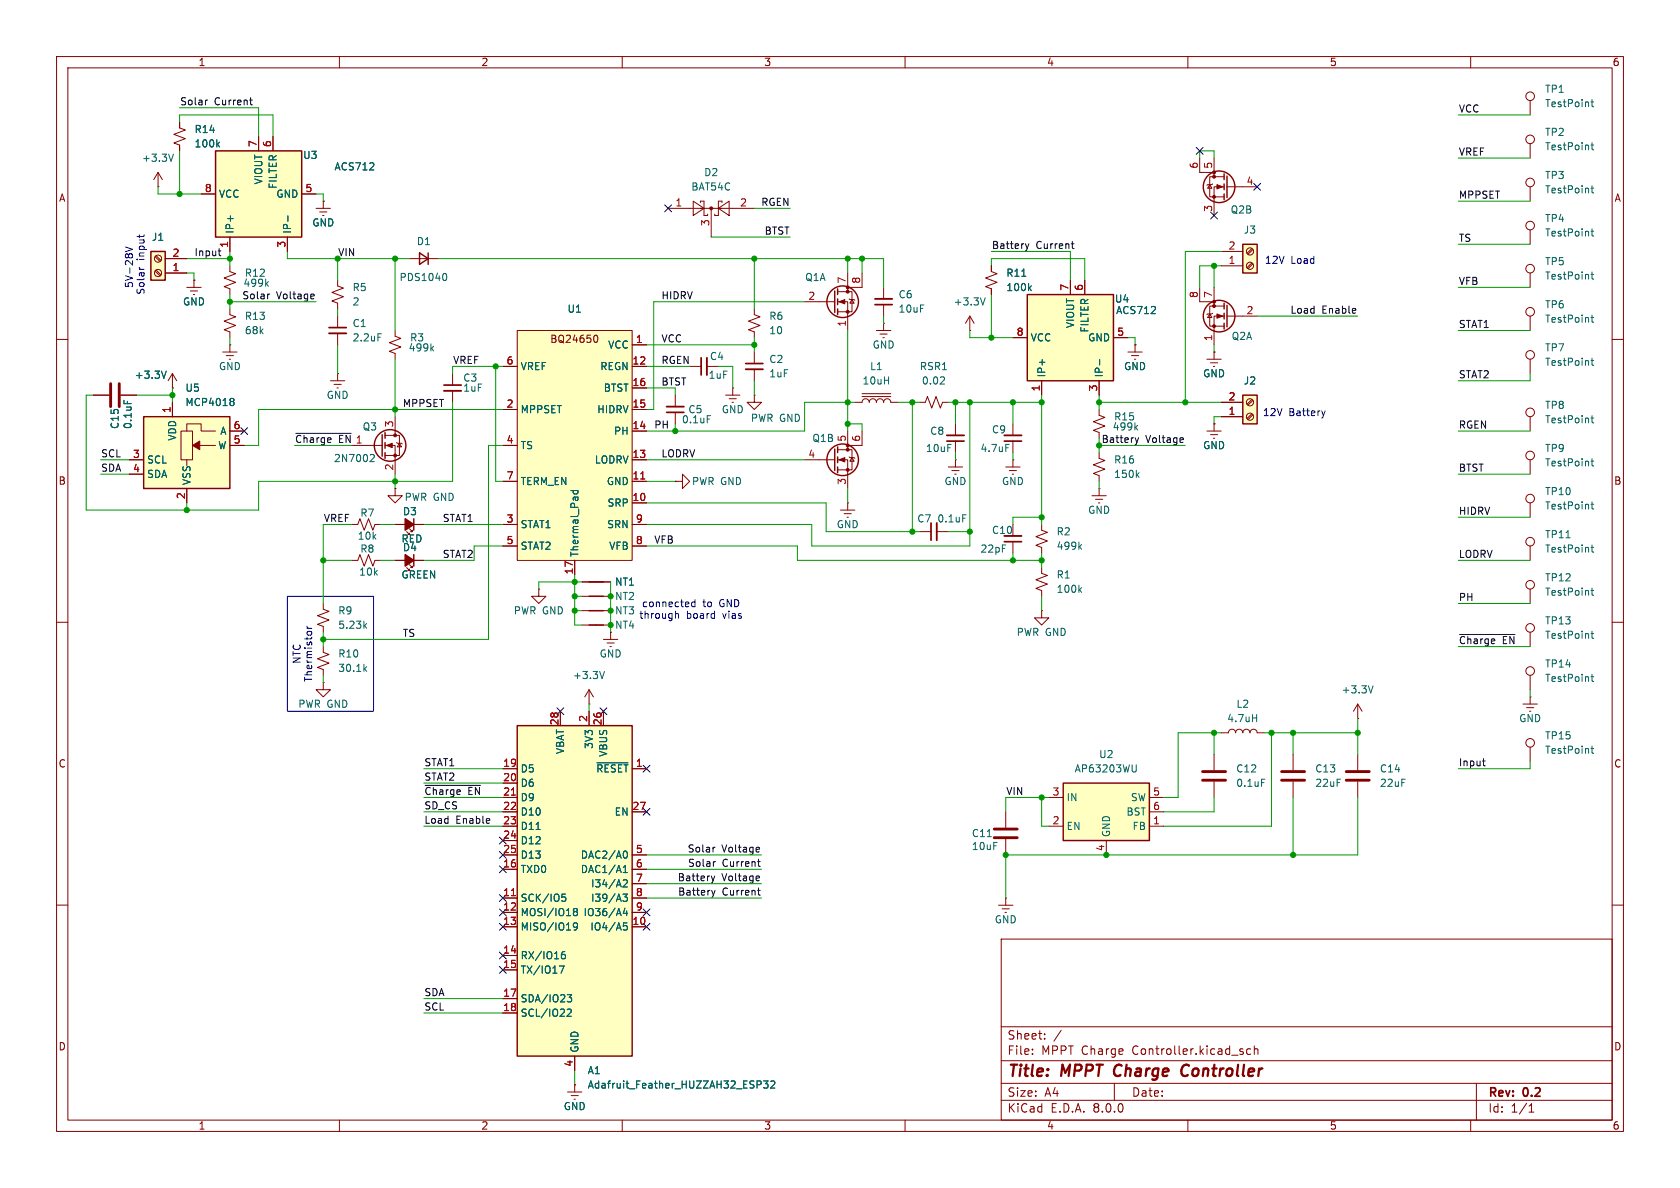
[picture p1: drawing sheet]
<svg xmlns="http://www.w3.org/2000/svg" width="297mm" height="210mm" viewBox="0 0 297 210" stroke-linecap="round" stroke-linejoin="round" font-family="sans-serif">
<g fill="none" stroke="#840000" stroke-width=".18">
<path d="M10 10h277v190h-277zM12 12h273v186h-273zM60 10v2M110 10v2M160 10v2M210 10v2M260 10v2M55.9 36.8h2.5M56.5 37.5h1.3M57 38.1h.3M57.1 35.6h.1M57.1 35.6v1.2"/>
<path d="M10 60h2M285 60h2M193 87.6h2.6M193.7 88.3h1.2M194.2 88.9h.2M194.3 86.4h.1M194.3 86.4v1.2M10 110h2M106.7 113h2.5M107.3 113.7h1.3M107.8 114.3h.3M107.9 111.8h.1"/>
<path d="M107.9 111.8v1.2M285 110h2M10 160h2M285 160h2M177 166h108v32h-108zM60 198v2M110 198v2M160 198v2M177 194.5h108M177 191.5h108M177 187.5h108M177 181.5h108"/>
<path d="M182.5 186.3v.1M182.5 185.5v.1M184.7 183.6v.1M184.7 182.8v.1M187.6 182.1l-1.3 2M197 191.5v3M210 198v2M221.1 185.5l-.4-.1-.3 .3v.4l.1 .2h.6M221.7 185.5l.3-.1 .3 .1 .1 .9M221.7 184.9v1.5M260 198v2M261 191.5v6.5"/>
<path d="M270.3 196.6h.9M270.3 195.5l.4-.4v1.5"/>
</g>
<path d="M197.2 188.5a1.27 1.27 0 0 0 0 1.6M209.8 188.2a1.13 1.13 0 0 0-.9 .7 1.13 1.13 0 0 0 .2 1.2l.3 .1 .5-.1" fill="none" stroke="#840000" stroke-width=".4"/>
<path d="M38.1 26.7h15.2v15.2h-15.2z" fill="#ffffc2"/>
<path d="M38.1 26.7h15.2v15.2h-15.2z" fill="none" stroke="#840000" stroke-width=".25"/>
<path d="M35.6 34.3h2.5M45.7 24.1v2.6M48.3 24.1v2.6M53.3 34.3h2.6M40.6 41.9v2.6M50.8 41.9v2.6M199.4 62.2h2.5M200 62.9h1.3M200.5 63.5h.3M200.7 61h.1M200.7 61v1.2" fill="none" stroke="#840000" stroke-width=".18"/>
<path d="M50.9 38.2v.9" fill="none" stroke="#006464" stroke-width=".18"/>
<path d="M219.7 43.2h2.5v5.1h-2.5z" fill="#ffffc2"/>
<path d="M219.7 43.2h2.5v5.1h-2.5z" fill="none" stroke="#840000" stroke-width=".25"/>
<g fill="none" stroke="#840000" stroke-width=".18">
<path d="M154.9 58.4h2.6M155.6 59.1h1.2M156.1 59.7h.2M156.2 57.2h.1M156.2 50.8v2M156.2 53.8v2.1M156.2 57.2v1.2M215.9 47h3.8M215.9 44.5h3.8M221.3 43.9l-.9 .9M221.3 46.5l-.9 .8M221.5 44.1l-.9 .9"/>
<path d="M221.5 46.7l-.9 .8M151.1 71.1h1.3a.64 .64 0 0 1 .6-.6 .64 .64 0 0 1 .7 .6 .64 .64 0 0 1 .6-.6 .64 .64 0 0 1 .6 .6 .64 .64 0 0 1 .7-.6 .64 .64 0 0 1 .6 .6 .64 .64 0 0 1 .6-.6 .64 .64 0 0 1 .7 .6h1.2M152.4 70.1h5.1M152.4 69.6h5.1M162.6 71.1h1l.4-1 .7 2 .8-2 .7 2 .4-1h1M228.6 133.4v2.7M228.6 138.2v2.8M100.3 193h2.6M101 193.7h1.2M101.5 194.3h.2M101.6 191.8h.1M101.6 191.8v1.2"/>
<circle cx="221" cy="47" r=".63"/>
<circle cx="221" cy="44.4" r=".63"/>
</g>
<path d="M226.6 137.9h4M226.6 136.4h4" fill="none" stroke="#840000" stroke-width=".51"/>
<path d="M154.7 52.8h3" fill="none" stroke="#840000" stroke-width=".33"/>
<path d="M154.7 53.8h3" fill="none" stroke="#840000" stroke-width=".3"/>
<path d="M166.9 66.7l.1 .2-.1 .3-.7 .7h.8" fill="none" stroke="#006464" stroke-width=".18"/>
<path d="M91.4 128.3h20.4v58.4h-20.4z" fill="#ffffc2"/>
<g fill="none" stroke="#840000" stroke-width=".25">
<path d="M147.6 51.4v3.8M148.1 51.1v1M148.1 52.8v1M148.1 54.6v1M147.6 79.4v3.8M148.1 79v1M73.2 91.7v2M73.2 98v2.1M148.1 80.8v1M148.1 82.6v1M104.1 105.4h2.6M104.1 102.9h2.6"/>
<path d="M104.1 108h2.6M104.1 110.5h2.6M91.4 128.3h20.4v58.4h-20.4z"/>
<circle cx="149" cy="53.3" r="2.79"/>
<circle cx="149" cy="81.3" r="2.79"/>
</g>
<g fill="none" stroke="#840000" stroke-width=".18">
<path d="M270.5 17.8v2.5M118.1 36.8h15.2M122.6 35.6l1.9 1.2-1.9 1.3zM123.8 35.8v-.2h.7v2.5h.6v-.3M125.7 36.8v5.1M127 36.8l1.9-1.2v2.5zM127.6 35.8v-.2h-.6v2.5h-.6v-.3M270.5 33v2.6M142.2 53.3h5.4M148.1 53.3h1.8v5.1M148.1 51.6h2.5v3.5h-2.5M149.9 48.3v3.3"/>
<path d="M150.1 52.8l.1 .2h.8l.1 .1M150.6 53l.4 .6h-.8zM152.4 48.3v2.5h-2.5M171.4 58.4h.1M171.4 55.9l-.7 1.3M171.4 55.9v2.5M171.4 55.9l.8 1.3M175.3 47v1l1 .4-2.1 .7 2.1 .8-2.1 .8 1.1 .4v1M270.5 55.9v2.5M16.5 69.9h2.8M21.3 69.9h2.8M119.4 69.9v2"/>
<path d="M119.4 72.9v2M121.9 64.8h2.1M125 64.8h2M148.1 79.5h2.5v3.6h-2.5M149.9 76.2v3.3M152.4 76.2v2.5h-2.5M179.1 74.9v2.1M179.1 78v2M270.5 63.5v2.5M270.5 73.7v2.5M62.2 99.1h1l.4-1.1 .8 2.1 .8-2.1 .7 2.1 .4-1h1M62.2 92.7h1l.4-1 .8 2 .8-2 .7 2 .4-1h1"/>
<path d="M69.8 86.4v1.2h1.3l-1.3 1.3-1.2-1.3h1.2M69.8 86.4h.1M69.8 99.1h5.1M69.8 92.7h5.1M71.9 94l.5 .5h-.3h.3v-.3M72.4 93.5l.5 .5h-.3h.3v-.3M72.4 99.8l.5 .5h-.3h.3v-.2M119.4 85.1h1.2v-1.3l1.3 1.3-1.3 1.3v-1.3M119.4 85.1h.1M142.2 81.3h5.4M148.1 81.3h1.8v5.1M148.6 90.2h2.5"/>
<path d="M149.2 90.8h1.3M149.7 91.4h.3M149.9 88.9h.1M149.9 88.9v1.3M150.1 80.8l.1 .1h.8l.1 .1M150.6 80.9l.4 .6h-.8zM162.6 94h2M165.6 94h2M167.6 82.6h2.6M168.3 83.2h1.2M168.8 83.8h.2M168.9 81.3h.1"/>
<path d="M168.9 81.3v1.3M177.8 82.6h2.5M178.4 83.2h1.3M178.9 83.8h.3M179.1 81.3h.1M179.1 81.3v1.3M179.1 92.7v2M179.1 95.8v2M184.1 92.7v1l1.1 .4-2.1 .8 2.1 .7-2.1 .8 1 .4v1M270.5 81.3v2.5M270.5 88.9v2.5M270.5 96.5v2.6"/>
<path d="M57.1 106.7v1l1.1 .4-2.1 .7 2.1 .8-2.1 .8 1 .3v1.1M71.9 100.3l.5 .5h-.3h.3v-.2M95.2 104.1v1.3h1.3l-1.3 1.3-1.2-1.3h1.2M95.2 104.1h.1M102.9 105.4h5M102.9 102.9h5M102.9 108h5M102.9 110.5h5M270.5 104.1v2.6M270.5 111.8v2.5M270.5 119.4v2.5M57.1 120.7v1.2h1.3l-1.3 1.3-1.2-1.3h1.2"/>
<path d="M57.1 120.7h.1M88.9 135.9h2.5M88.9 138.4h2.5M99.1 125.7v2.6M104.1 124.5h.1M104.1 121.9v2.6M104.1 125.7v2.6M104.1 121.9l-.7 1.3M104.1 121.9l.8 1.3M106.7 125.7v2.6M111.8 135.9h2.5M215.9 129.5h1.3a.64 .64 0 0 1 .6-.6 .64 .64 0 0 1 .6 .6 .64 .64 0 0 1 .7-.6 .64 .64 0 0 1 .6 .6 .64 .64 0 0 1 .6-.6 .64 .64 0 0 1 .7 .6 .64 .64 0 0 1 .6-.6 .64 .64 0 0 1 .6 .6h1.3"/>
<path d="M240 127h.1M240 124.5l-.7 1.2M240 124.5v2.5M240 133.4v2.7M240 138.2v2.8M240 124.5l.8 1.2M269.2 124.5h2.6M269.9 125.1h1.2M270.4 125.7h.2M270.5 123.2h.1M270.5 123.2v1.3M270.5 132.1v2.5"/>
<path d="M88.9 158.8h2.5M88.9 153.7h2.5M88.9 141h2.5M88.9 143.5h2.5M88.9 146.1h2.5M88.9 148.6h2.5M88.9 151.1h2.5M111.8 158.8h2.5M111.8 153.7h2.5M111.8 143.5h2.5M111.8 151.1h2.5M111.8 156.2h2.5"/>
<path d="M88.9 163.8h2.5M88.9 161.3h2.5M88.9 168.9h2.5M88.9 171.5h2.5M88.9 176.5h2.5M88.9 179.1h2.5M111.8 163.8h2.5M111.8 161.3h2.5M101.6 186.7v2.5"/>
<circle cx="270.5" cy="17" r=".76"/>
<circle cx="270.5" cy="32.3" r=".76"/>
<circle cx="270.5" cy="55.1" r=".76"/>
<circle cx="270.5" cy="72.9" r=".76"/>
<circle cx="270.5" cy="62.7" r=".76"/>
<circle cx="270.5" cy="88.1" r=".76"/>
<circle cx="270.5" cy="80.5" r=".76"/>
<circle cx="270.5" cy="95.8" r=".76"/>
<circle cx="270.5" cy="111" r=".76"/>
<circle cx="270.5" cy="118.6" r=".76"/>
<circle cx="270.5" cy="103.4" r=".76"/>
<circle cx="270.5" cy="131.3" r=".76"/>
</g>
<g fill="none" stroke="#006464" stroke-width=".18">
<path d="M281.3 18h.4M281.4 17.6v1.1l.3 .2M281.3 33.3h.4M281.4 32.8v1.1l.3 .2M174.2 52.6l-.5 1.3M180.6 48.8h.8M182 50.9l.3 .5M182.3 50.5l-.5 .5M281.3 56.1h.4M281.4 55.7v1.1l.3 .2M21.9 70.8v.6M125 73.5h.6"/>
<path d="M177.8 78.6h.6M281.3 73.9h.4M281.3 63.7h.4M281.4 63.3v1.1l.3 .2M281.4 73.5v1.1l.3 .1M170.2 91h.6M190.9 96.6l.3 .5M191.2 96.3l-.5 .4M276.8 95.1h.8M281.3 96.8h.4M281.3 89.1h.4M281.3 81.5h.4"/>
<path d="M281.4 81.1v1.1l.3 .2M281.4 88.7v1.1l.3 .2M281.4 96.3v1.1l.3 .2M64.5 110.6l.3 .5M64.8 110.2l-.5 .5M106.9 118.7l-.5 1.3M281.3 104.4h.4M281.3 112h.4M281.3 119.6h.4M281.4 104v1l.3 .2M281.4 111.6v1.1l.3 .1M281.4 119.2v1.1l.3 .2"/>
<path d="M105.5 134.8h5.5M221.4 126.9h.8M222.2 126.3v1.3M242.8 121.2l-.5 1.3M281.3 132.3h.4M281.4 131.9v1.1l.3 .2M94.8 146.6h.7M99.4 158.1h.6M99.4 158.6l.4-.1 .2 .3-.1 .5h-.5M110.1 158.1h.8l-.4 .4 .3 .2v.5l-.1 .1-.6-.1M110.2 155.6l.5-.1 .2 .4-.8 .9h.8M110.2 154.2h.7"/>
<path d="M110.2 153.3l.3-.3v1.2M110.5 150.4a.68 .68 0 0 1 .4 .7 .68 .68 0 0 1-.4 .6M98.9 170.8h.8l-.5 1.2M99.2 168.9l.3-.2 .3 .1 .2 .1v.3l-.3 .3-.3-.1-.2-.2M99.8 168.2l-.3 .1-.3 .5M100.3 175.8h.8l-.5 .5 .4 .1 .1 .5-.3 .2h-.3M100.3 178.5l.5-.1 .2 .3-.8 .9h.8M101.6 161.1l-.2-.2 .2-.3h.2l.3 .2-.3 .3M101.6 161.1l-.2 .3v.3l.2 .2 .4-.1 .1-.2v-.2l-.3-.3M101.6 161.1h.2M102.1 163.7l-.3 .2h-.3l-.1-.2 .1-.5 .3-.1 .2 .2a.84 .84 0 0 1-.3 1.1h-.2M110.2 163.1h.6"/>
<path d="M110.2 163.7l.5-.1 .2 .3-.1 .4h-.6M110.5 160.5l-.3 .9h.8M110.8 161v.9M133.8 191.1h.5l.3 .2-.2 .4h-.6M135 191.1h.8l-.4 .5 .3 .1v.5l-.2 .1-.5-.1M136.3 191.2l.4-.1 .3 .3-.8 .9h.8"/>
</g>
<path d="M90.4 158.3h.7M90.4 140.6h.7" fill="none" stroke="#a90000" stroke-width=".18"/>
<g fill="#840000" stroke="#840000" stroke-width=".18">
<path d="M148.3 53.3l1.1-.3v.7z"/>
<path d="M148.3 81.3l1.1-.4v.8z"/>
<circle cx="149.9" cy="55.1" r=".25"/>
<circle cx="149.9" cy="51.6" r=".25"/>
<circle cx="149.9" cy="50.8" r=".25"/>
<circle cx="125.7" cy="36.8" r=".25"/>
<circle cx="149.9" cy="83.1" r=".25"/>
<circle cx="149.9" cy="79.5" r=".25"/>
<circle cx="149.9" cy="78.7" r=".25"/>
</g>
<path d="M19.6 67.8v4.1M21.1 67.8v4.1M238 137.9h4.1M238 136.4h4.1" fill="none" stroke="#840000" stroke-width=".51"/>
<g fill="#840000" stroke="#840000" stroke-width=".25">
<path d="M71.6 91.7l1.6 1-1.6 1z"/>
<path d="M71.6 98l1.6 1.1-1.6 1z"/>
</g>
<path d="M117.9 71.9h3M125 63.2v3.1M177.5 77h3.1M165.6 92.5v3M177.5 94.7h3.1" fill="none" stroke="#840000" stroke-width=".33"/>
<path d="M117.9 72.9h3M124 63.2v3.1M177.5 78h3.1M164.6 92.5v3M177.5 95.8h3.1" fill="none" stroke="#840000" stroke-width=".3"/>
<path d="M188 138.4h15.2v10.2h-15.2z" fill="#ffffc2"/>
<path d="M188 138.4h15.2v10.2h-15.2z" fill="none" stroke="#840000" stroke-width=".25"/>
<g fill="none" stroke="#840000" stroke-width=".18">
<path d="M31.7 21.6v1l1.1 .4-2.1 .7 2.1 .8-2.1 .8 1 .4v1M270.5 25.4v2.5M40.6 54.6v1l1.1 .4-2.1 .8 2.1 .7-2.1 .8 1 .4v1M59.7 49.5v1l1 .4-2 .8 2 .8-2 .7 1 .4v1M59.7 55.9v2M59.7 58.9v2.1M133.3 54.6v1l1.1 .4-2.1 .8 2.1 .7-2.1 .8 1 .4v1M270.5 40.6v2.6M58.4 67.3h2.6M59.1 67.9h1.2M59.6 68.6h.2M59.7 66h.1"/>
<path d="M59.7 66v1.3M128.3 69.9h2.5M128.9 70.5h1.3M129.4 71.1h.3M129.5 68.6h.1M129.5 68.6v1.3M133.3 69.9v1.2h1.3l-1.3 1.3-1.2-1.3h1.2M133.3 69.9h.1M177.8 143.5v2.8M177.8 148.3v2.8M185.4 146.1h2.6M185.4 141h2.6"/>
<path d="M195.6 148.6v2.5M203.2 146.1h2.5M203.2 141h2.5M203.2 143.5h2.5"/>
<circle cx="270.5" cy="39.9" r=".76"/>
<circle cx="270.5" cy="24.6" r=".76"/>
</g>
<path d="M38.5 25.5l.3 .5M38.8 25.1l-.5 .5M281.3 25.6h.4M281.4 25.2v1.1l.3 .2M66.8 59h.6M281.3 40.9h.4M281.4 40.5v1l.3 .2M200.9 135.2v1l-.1 .2-.4 .1M174.5 147.9h.8" fill="none" stroke="#006464" stroke-width=".18"/>
<path d="M58.2 58.9h3" fill="none" stroke="#840000" stroke-width=".33"/>
<path d="M58.2 57.9h3" fill="none" stroke="#840000" stroke-width=".3"/>
<path d="M175.8 146.6h4M175.8 148.1h4" fill="none" stroke="#840000" stroke-width=".51"/>
<path d="M91.4 58.4h20.4v40.7h-20.4z" fill="#ffffc2"/>
<g fill="none" stroke="#840000" stroke-width=".18">
<path d="M91.4 58.4h20.4v40.7h-20.4zM105.1 59.3h.2a.68 .68 0 0 1 .4 .6 .68 .68 0 0 1-.4 .6h-.2M270.5 48.3v2.5M64.8 78.7h2.8M68.1 78.7h1.7v5.1M68.1 77h2.5v3.5h-2.5M69.8 73.7v3.3M70.1 78.2l.1 .2h.8l.1 .1M70.6 78.4l.4 .6h-.8zM88.9 64.8h2.5M88.9 72.4h2.5M88.9 78.7h2.5"/>
<path d="M111.8 61h2.5M111.8 64.8h2.5M111.8 76.2h2.5M111.8 72.4h2.5M111.8 68.6h2.5M88.9 85.1h2.5M88.9 92.7h2.5M88.9 96.5h2.5M101.6 99.1v2.5M111.8 88.9h2.5M111.8 85.1h2.5M111.8 81.3h2.5"/>
<path d="M111.8 92.7h2.5M111.8 96.5h2.5"/>
<circle cx="270.5" cy="47.5" r=".76"/>
</g>
<path d="M281.3 48.5h.4M281.4 48.1v1.1l.3 .1M65.6 80.3l.5 .1 .1 .3-.8 .9h.8M100.9 86.7h1.3M101.4 86.7l-.1 .4 .3 .2 .5-.1v-.5" fill="none" stroke="#006464" stroke-width=".18"/>
<path d="M113.3 84.7h.7" fill="none" stroke="#a90000" stroke-width=".18"/>
<g fill="none" stroke="#840000" stroke-width=".25">
<path d="M67.6 76.8v3.8M68.1 76.5v1M68.1 78.2v1M68.1 80v1"/>
<circle cx="69" cy="78.7" r="2.79"/>
</g>
<g fill="#840000" stroke="#840000" stroke-width=".18">
<path d="M68.3 78.7l1-.3v.7z"/>
<circle cx="69.8" cy="80.5" r=".25"/>
<circle cx="69.8" cy="77" r=".25"/>
</g>
<path d="M25.4 73.7h15.2v12.7h-15.2z" fill="#ffffc2"/>
<g fill="none" stroke="#840000" stroke-width=".18">
<path d="M40.6 47v1l1.1 .4-2.1 .7 2.1 .8-2.1 .8 1 .4v1M30.5 68.6h.1M30.5 66v2.6M30.5 71.1v2.6M30.5 66l-.8 1.3M30.5 66l.7 1.3M32 76.2h2v5.1h-2zM33 76.2v-1.3h2.6v1.3h2.5M35.3 78.7h2.8M39.4 62.2h2.5M40 62.9h1.3M40.5 63.5h.3"/>
<path d="M40.6 61h.1M40.6 78.7h2.6M40.6 76.2h2.6M40.6 61v1.2M80 66v2.1M80 69.1v2M168.9 74.9v2.1M168.9 78v2M22.9 81.3h2.5M22.9 83.8h2.5M33 81.3v1M33 86.4v2.5"/>
</g>
<path d="M25.4 73.7h15.2v12.7h-15.2z" fill="none" stroke="#840000" stroke-width=".25"/>
<path d="M34 78.7l1.3-.7v1.5z" fill="#840000" stroke="#840000" stroke-width=".18"/>
<path d="M47.1 50.1l.4 .5M47.5 49.8l-.5 .5M29.4 65.6l-.4 1.3M40.9 70.4h.2l.3 .3-.3 .3M40.9 71h.2M41.1 71l.3 .2v.3l-.1 .1-.4 .1" fill="none" stroke="#006464" stroke-width=".18"/>
<path d="M78.5 69.1h3M167.4 77h3" fill="none" stroke="#840000" stroke-width=".33"/>
<path d="M78.5 68.1h3M167.4 78h3" fill="none" stroke="#840000" stroke-width=".3"/>
<path d="M26.7 44.5h2.5v5h-2.5z" fill="#ffffc2"/>
<g fill="none" stroke="#840000" stroke-width=".25">
<path d="M216.4 30.7v1.1M216.4 32.5v1M216.4 34.3v1M216.9 31.1v3.8M26.7 44.5h2.5v5h-2.5zM74.2 44.7l1.5 1-1.5 1zM75.7 44.7v2"/>
<circle cx="215.5" cy="33" r="2.79"/>
</g>
<g fill="none" stroke="#840000" stroke-width=".18">
<path d="M27.9 33h.1M27.9 30.5l-.7 1.3M27.9 30.5v2.5M27.9 30.5l.8 1.3M212.1 27.9v2.6h2.5M213.9 32.6l.3 .7h-.7zM214.4 32.5l-.2 .1h-.7l-.1 .2M214.6 27.9v3.3M216.4 33h-1.8v5.1M216.4 31.2h-2.5v3.6h2.5M216.9 33h5.3M27.4 45.4l.9 .8"/>
<path d="M27.4 47.9l.9 .9M27.6 45.2l.9 .9M27.6 47.8l.9 .8M29.2 48.3h3.8M29.2 45.7h3.8M33 50.8h2.6M33.7 51.4h1.2M34.2 52.1h.2M34.3 49.5h.1M34.3 49.5v1.3M69.8 58.4v1l1.1 .4-2.1 .8 2.1 .7-2.1 .8 1 .4v1M72.4 45.7h5.1"/>
<path d="M133.3 62.2v2.1M133.3 65.3v2M194.3 72.4v1l1 .4-2 .7 2 .8-2 .8 1 .4v1M213.4 76.2h2.5M214 76.8h1.3M214.5 77.5h.3M214.6 74.9h.1M214.6 74.9v1.3M194.3 80v1l1 .4-2 .8 2 .7-2 .8 1 .4v1M57.1 114.3v1l1.1 .4-2.1 .8 2.1 .7-2.1 .8 1 .4v1M184.1 108v1.2h1.3l-1.3 1.3-1.2-1.3h1.2M184.1 108h.1"/>
<path d="M184.1 100.3v1l1.1 .4-2.1 .8 2.1 .8-2.1 .7 1 .4v1M214.6 133.4v2.7M214.6 138.2v2.8M177.8 158.8h.1M177.8 158.8v1.2M176.5 160h2.6M177.2 160.7h1.2M177.7 161.3h.2"/>
<circle cx="27.9" cy="45.7" r=".63"/>
<circle cx="27.9" cy="48.3" r=".63"/>
</g>
<g fill="none" stroke="#006464" stroke-width=".18">
<path d="M30.7 27.2l-.5 1.3M78.6 48.3a.68 .68 0 0 1 .4 .7 .68 .68 0 0 1-.4 .6M76.3 61.6l.4 .4M76.7 61.2l-.5 .5M200.8 75.5l.3 .5M201.1 75.2l-.5 .5M201 83.9l.4 .5M201.4 83.6l-.5 .4M64.5 118.2l.3 .5M64.8 117.8l-.5 .5M190.9 104.2l.3 .5M191.2 103.9l-.5 .5"/>
<path d="M223 137.7h.6"/>
</g>
<path d="M131.8 65.3h3.1" fill="none" stroke="#840000" stroke-width=".33"/>
<path d="M131.8 64.3h3.1" fill="none" stroke="#840000" stroke-width=".3"/>
<path d="M212.6 137.9h4.1M212.6 136.4h4.1" fill="none" stroke="#840000" stroke-width=".51"/>
<g fill="#840000" stroke="#840000" stroke-width=".18">
<path d="M215.1 32.6l1.1 .4-1.1 .4z"/>
<circle cx="214.6" cy="34.8" r=".25"/>
<circle cx="214.6" cy="31.2" r=".25"/>
<circle cx="214.6" cy="30.5" r=".25"/>
</g>
<path d="M219.7 69.9h2.5v5h-2.5z" fill="#ffffc2"/>
<g fill="none" stroke="#840000" stroke-width=".25">
<path d="M216.4 53.6v1M216.4 55.4v1M216.4 57.2v1M216.9 54v3.8M219.7 69.9h2.5v5h-2.5z"/>
<circle cx="215.5" cy="55.9" r="2.79"/>
</g>
<g fill="none" stroke="#840000" stroke-width=".18">
<path d="M212.1 50.8v2.5h2.5M213.9 55.5l.3 .6h-.7zM214.4 55.4l-.2 .1h-.7l-.1 .1M214.6 50.8v3.3M216.4 55.9h-1.8v5.1M216.4 54.1h-2.5v3.6h2.5M216.9 55.9h5.3M213.4 63.5h2.5M214 64.1h1.3M214.5 64.8h.3M214.6 62.2h.1M214.6 62.2v1.3"/>
<path d="M215.9 73.7h3.8M215.9 71.1h3.8M221.3 70.6l-.9 .9M221.3 73.2l-.9 .8M221.5 70.8l-.9 .8M221.5 73.3l-.9 .9"/>
<circle cx="221" cy="71.1" r=".63"/>
<circle cx="221" cy="73.7" r=".63"/>
</g>
<g fill="#840000" stroke="#840000" stroke-width=".18">
<path d="M215.1 55.5l1.1 .4-1.1 .4z"/>
<circle cx="214.6" cy="57.7" r=".25"/>
<circle cx="214.6" cy="54.1" r=".25"/>
<circle cx="214.6" cy="53.3" r=".25"/>
</g>
<path d="M181.6 52.1h15.2v15.2h-15.2z" fill="#ffffc2"/>
<path d="M181.6 52.1h15.2v15.2h-15.2z" fill="none" stroke="#840000" stroke-width=".25"/>
<g fill="none" stroke="#840000" stroke-width=".18">
<path d="M31.7 21.6v1M31.7 25.7v1M35.6 34.3h2.5M45.7 24.1v2.6M48.3 24.1v2.6M53.3 34.3h2.6M57.1 35.6h.1M29.2 48.3h3.8M29.2 45.7h3.8M34.3 49.5h.1M40.6 41.9v2.6M50.8 41.9v2.6"/>
<path d="M175.3 47v1M175.3 51.1v1M179.1 59.7h2.5M189.2 49.5v2.6M191.8 49.5v2.6M196.8 59.7h2.6M16.5 69.9h2.8M21.3 69.9h2.8M30.5 68.6h.1M30.5 71.1v2.6M40.6 76.2h2.6M40.6 78.7h2.6"/>
<path d="M88.9 64.8h2.5M88.9 72.4h2.5M88.9 78.7h2.5M111.8 61h2.5M111.8 64.8h2.5M111.8 76.2h2.5M111.8 72.4h2.5M111.8 68.6h2.5M184.1 67.3v2.6M194.3 67.3v2.6M200.7 61h.1M214.6 74.9h.1"/>
<path d="M214.6 62.2h.1M215.9 73.7h3.8M215.9 71.1h3.8M22.9 81.3h2.5M22.9 83.8h2.5M33 86.4v2.5M69.8 92.7h1.8M69.8 99.1h1.8M73.2 92.7h1.7M73.2 99.1h1.7M88.9 85.1h2.5M88.9 92.7h2.5"/>
<path d="M88.9 96.5h2.5M101.6 99.1v2.5M111.8 88.9h2.5M111.8 85.1h2.5M111.8 81.3h2.5M111.8 92.7h2.5M111.8 96.5h2.5M102.9 102.9h5M88.9 135.9h2.5M88.9 138.4h2.5M99.1 125.7v2.6M104.1 125.7v2.6"/>
<path d="M106.7 125.7v2.6M111.8 135.9h2.5M88.9 158.8h2.5M88.9 153.7h2.5M88.9 141h2.5M88.9 143.5h2.5M88.9 146.1h2.5M88.9 148.6h2.5M88.9 151.1h2.5M111.8 158.8h2.5M111.8 153.7h2.5M111.8 143.5h2.5"/>
<path d="M111.8 151.1h2.5M111.8 156.2h2.5M88.9 163.8h2.5M88.9 161.3h2.5M88.9 168.9h2.5M88.9 171.5h2.5M88.9 176.5h2.5M88.9 179.1h2.5M111.8 163.8h2.5M111.8 161.3h2.5M101.6 191.8h.1M101.6 186.7v2.5"/>
</g>
<g fill="none" stroke="#006464" stroke-width=".18">
<path d="M38.5 25.5l.3 .5M38.8 25.1l-.5 .5M50.9 38.2v.9M180.6 48.8h.8M182 50.9l.3 .5M182.3 50.5l-.5 .5M21.9 70.8v.6M29.4 65.6l-.4 1.3M40.9 70.4h.2l.3 .3-.3 .3M40.9 71h.2M41.1 71l.3 .2v.3l-.1 .1-.4 .1M194.4 63.6v.9"/>
<path d="M100.9 86.7h1.3M101.4 86.7l-.1 .4 .3 .2 .5-.1v-.5M105.5 134.8h5.5M94.8 146.6h.7M99.4 158.1h.6M99.4 158.6l.4-.1 .2 .3-.1 .5h-.5M110.1 158.1h.8l-.4 .4 .3 .2v.5l-.1 .1-.6-.1M110.2 155.6l.5-.1 .2 .4-.8 .9h.8M110.2 154.2h.7M110.2 153.3l.3-.3v1.2M110.5 150.4a.68 .68 0 0 1 .4 .7 .68 .68 0 0 1-.4 .6M98.9 170.8h.8l-.5 1.2"/>
<path d="M99.2 168.9l.3-.2 .3 .1 .2 .1v.3l-.3 .3-.3-.1-.2-.2M99.8 168.2l-.3 .1-.3 .5M100.3 175.8h.8l-.5 .5 .4 .1 .1 .5-.3 .2h-.3M100.3 178.5l.5-.1 .2 .3-.8 .9h.8M101.6 161.1l-.2-.2 .2-.3h.2l.3 .2-.3 .3M101.6 161.1l-.2 .3v.3l.2 .2 .4-.1 .1-.2v-.2l-.3-.3M101.6 161.1h.2M102.1 163.7l-.3 .2h-.3l-.1-.2 .1-.5 .3-.1 .2 .2a.84 .84 0 0 1-.3 1.1h-.2M110.2 163.1h.6M110.2 163.7l.5-.1 .2 .3-.1 .4h-.6M110.5 160.5l-.3 .9h.8M110.8 161v.9"/>
<path d="M133.8 191.1h.5l.3 .2-.2 .4h-.6M135 191.1h.8l-.4 .5 .3 .1v.5l-.2 .1-.5-.1M136.3 191.2l.4-.1 .3 .3-.8 .9h.8"/>
</g>
<g fill="none" stroke="#0f0f0f" stroke-width=".18">
<path d="M36.7 17.7l-.3 .1M44.1 17.7h.5M44.3 18.4l.3 .1M38.6 44.4h.4M38.8 45.1l.2 .1M47.7 52h-.3M55.4 52l.1 .3-.6 .1M55.5 52.8h-.1M181.3 43.1l.3 .8M181.6 43.9l-.2 .4M181.9 43.1l-.3 .8M189.4 43.1h.5"/>
<path d="M189.6 43.8l.3 .1M52.3 76.6h9.8M60 77.6h.5M60 78.2h.6M60 77h.6M200.7 77.4l.3 .8M201 78.2l-.2 .4M201.3 77.4l-.3 .8M209 77.4l.2 .3-.6 .1M209.1 78.2h-.1M258 112.2h9.8M265.8 113.1h.4"/>
<path d="M265.8 113.8h.6M265.8 112.5h.6M75.2 138.8h9.7M82.9 139.8h.4M82.9 139.2h.6M262.1 134.5h.5M262.3 135.3l.3 .1M82.9 140.5h.6M125.8 154.9l.3 .8M125.8 157.4l.3 .8M126.1 155.7l-.2 .4M126.1 158.2l-.2 .4"/>
<path d="M126.4 154.9l-.3 .8M126.4 149.8h-.2M126.4 157.4l-.3 .8M126.5 152.3l-.3 .1M133.9 157.4h.5M133.9 152.3h.5M134.1 149.8l.2 .3-.6 .1M134.1 154.9l.2 .3-.6 .1M134.1 158.1l.3 .1M134.1 153l.3 .2M134.2 150.6h-.1M134.2 155.6l-.1 .1"/>
</g>
<path d="M22.2 43.7l1.2 .4-1.2 .4M24.6 47.3l.1 .2M24.6 41.5v.5M25.5 41.5l-.1 .3M234.3 72.6l-.3 .9M50.8 105.4h15.2v20.3h-15.2zM54.3 111.1h.8M54.3 110.7l.2 .4M119.4 108v1.3M119.4 108.6l.2-.1h.3l.1 .8M122.9 106v1.3M122.9 106.5l-.4-.1-.2 .3 .1 .5h.5" fill="none" stroke="#0000c2" stroke-width=".18"/>
<g fill="none" stroke="#009600" stroke-width=".18">
<path d="M31.7 19.1h14v5M27.9 33v1.3h7.7M31.7 21.6v-1.3h16.6v3.8M31.7 26.7v7.6M55.9 34.3h1.2v1.3M133.3 36.8h6.4M212.1 27.9v-1.2h2.5v1.2M257.8 20.3h12.7M257.8 35.6h12.7M257.8 27.9h12.7M33 45.7h7.6M33 48.3h1.3v1.2"/>
<path d="M40.6 53.3h15.3M40.6 44.5v2.5M40.6 52.1v2.5M40.6 59.7v1.3M50.8 44.5v1.2h21.6M59.7 45.7v3.8M59.7 54.6v1.3M69.8 45.7v12.7M77.5 45.7h78.7v5.1M125.7 41.9h14M133.3 45.7v8.9M133.3 59.7v2.5"/>
<path d="M142.2 53.3h-26.6v19.1h-1.3M149.9 45.7v2.6M149.9 58.4v17.8M152.4 45.7v2.6M156.2 55.9v1.3M171.4 58.4v1.3h7.7M175.3 47v-1.3h16.5v3.8M175.3 52.1v7.6M175.3 44.5h13.9v5M199.4 59.7h1.3v1.3M214.6 47v3.8M215.9 47h-3.8v3.8"/>
<path d="M215.9 44.5h-6.4v26.6M222.2 55.9h17.8M257.8 43.2h12.7M257.8 58.4h12.7M257.8 50.8h12.7M16.5 69.9h-1.3v20.3h30.5v-5.1h34.3v-14M24.1 69.9h6.4M30.5 68.6v2.5M52.1 78.7h10.1M59.7 61v5M69.8 63.5v10.2M87.6 64.8v20.3h1.3"/>
<path d="M88.9 64.8h-8.9v1.2M88.9 72.4h-43.2v6.3h-2.5M88.9 78.7h-2.5v34.3h-29.3M114.3 64.8h7.6M114.3 61h19M114.3 68.6h5.1v1.3M119.4 74.9v1.3M127 64.8h2.5v3.8M133.3 67.3v2.6M149.9 74.9h2.5v1.3M151.1 71.1h-8.9v5.1h-27.9M158.7 71.1h3.9"/>
<path d="M161.3 71.1v22.9M167.6 71.1h16.5M168.9 71.1v3.8M171.4 71.1v25.4h-27.9v-3.8h-29.2M179.1 71.1v3.8M184.1 69.9v22.8M194.3 71.1h21.6M194.3 69.9v2.5M209.5 78.7h-15.2v1.3M214.6 61v1.2M215.9 73.7h-1.3v1.2M257.8 76.2h12.7"/>
<path d="M270.5 66v1.3h-12.7M17.8 83.8h5.1M17.8 81.3h5.1M33 88.9v1.3M57.1 99.1h5.1M62.2 92.7h-5.1v14M67.3 92.7h2.5M67.3 99.1h2.5M69.8 83.8v2.6M74.9 92.7h14M88.9 96.5h-5.1v2.6h-8.9M114.3 85.1h5.1"/>
<path d="M114.3 81.3h27.9M114.3 96.5h26.7v2.6h43.1M114.3 88.9h31.7v5.1h16.6M149.9 86.4v2.5M167.6 94h3.8M168.9 80v1.3M179.1 80v1.3M179.1 97.8v1.3M184.1 97.8v2.5M184.1 91.4h-5v1.3M194.3 85.1v1.3M257.8 83.8h12.7"/>
<path d="M257.8 99.1h12.7M257.8 91.4h12.7M57.1 111.8v2.5M57.1 119.4v1.3M101.6 101.6v8.9h1.3M101.6 105.4h1.3M101.6 108h1.3M102.9 102.9h-7.7v1.2M107.9 102.9v8.9M184.1 105.4v2.6M257.8 106.7h12.7M257.8 114.3h12.7"/>
<path d="M74.9 138.4h14M74.9 135.9h14M104.1 124.5v1.2M214.6 129.5v3.9M215.9 129.5h-7.6v11.5h-2.6M223.5 129.5h16.5M224.8 129.5v16.6h-19.1M228.6 129.5v3.9M240 127v6.4M270.5 134.6v1.3h-12.7M270.5 121.9v1.3M74.9 146.1h14"/>
<path d="M74.9 141h14M74.9 143.5h14M114.3 151.1h20.3M114.3 153.7h20.3M114.3 156.2h20.3M114.3 158.8h20.3M184.1 141v5.1h1.3M185.4 141h-7.6v2.5M214.6 141v2.5h-8.9M228.6 141v10.1M240 141v10.1h-62.2v7.7M74.9 179.1h14"/>
<path d="M74.9 176.5h14M101.6 189.2v2.6"/>
</g>
<g fill="none" stroke="#000084" stroke-width=".18">
<path d="M117.5 36.2l1.2 1.2M118.7 36.2l-1.2 1.2M211.5 26.1l1.2 1.2M212.7 26.1l-1.2 1.2M214 37.5l1.2 1.2M215.2 37.5l-1.2 1.2M221.6 32.4l1.3 1.2M222.9 32.4l-1.3 1.2M42.6 75.6l1.2 1.2M43.8 75.6l-1.2 1.2M98.5 125.1l1.2 1.2M99.7 125.1l-1.2 1.2"/>
<path d="M106.1 125.1l1.2 1.2M107.3 125.1l-1.2 1.2M113.7 135.3l1.2 1.2M114.9 135.3l-1.2 1.2M88.3 158.1l1.2 1.3M88.3 153.1l1.2 1.2M88.3 150.5l1.2 1.2M88.3 148l1.2 1.2M89.5 158.1l-1.2 1.3M89.5 153.1l-1.2 1.2M89.5 150.5l-1.2 1.2M89.5 148l-1.2 1.2"/>
<path d="M113.7 142.9l1.2 1.2M114.9 142.9l-1.2 1.2M88.3 160.7l1.2 1.2M88.3 168.3l1.2 1.2M88.3 163.2l1.2 1.2M88.3 170.8l1.2 1.3M89.5 160.7l-1.2 1.2M89.5 168.3l-1.2 1.2M89.5 163.2l-1.2 1.2M89.5 170.8l-1.2 1.3M113.7 163.2l1.2 1.2M113.7 160.7l1.2 1.2"/>
<path d="M114.9 163.2l-1.2 1.2M114.9 160.7l-1.2 1.2"/>
</g>
<path d="M113.3 84.7h.7M90.4 158.3h.7M90.4 140.6h.7" fill="none" stroke="#a90000" stroke-width=".18"/>
<g fill="#009600" stroke="#009600" stroke-width=".18">
<circle cx="119.4" cy="76.2" r=".46"/>
<circle cx="149.9" cy="74.9" r=".46"/>
<circle cx="40.6" cy="53.3" r=".46"/>
<circle cx="40.6" cy="45.7" r=".46"/>
<circle cx="31.7" cy="34.3" r=".46"/>
<circle cx="101.6" cy="102.9" r=".46"/>
<circle cx="101.6" cy="105.4" r=".46"/>
<circle cx="107.9" cy="105.4" r=".46"/>
<circle cx="101.6" cy="108" r=".46"/>
<circle cx="107.9" cy="108" r=".46"/>
<circle cx="107.9" cy="110.5" r=".46"/>
<circle cx="59.7" cy="45.7" r=".46"/>
<circle cx="87.6" cy="64.8" r=".46"/>
<circle cx="69.8" cy="72.4" r=".46"/>
<circle cx="69.8" cy="45.7" r=".46"/>
<circle cx="33" cy="90.2" r=".46"/>
<circle cx="30.5" cy="69.9" r=".46"/>
<circle cx="133.3" cy="61" r=".46"/>
<circle cx="133.3" cy="45.7" r=".46"/>
<circle cx="57.1" cy="113" r=".46"/>
<circle cx="69.8" cy="85.1" r=".46"/>
<circle cx="57.1" cy="99.1" r=".46"/>
<circle cx="179.1" cy="71.1" r=".46"/>
<circle cx="171.4" cy="71.1" r=".46"/>
<circle cx="149.9" cy="45.7" r=".46"/>
<circle cx="152.4" cy="45.7" r=".46"/>
<circle cx="194.3" cy="71.1" r=".46"/>
<circle cx="184.1" cy="91.4" r=".46"/>
<circle cx="195.6" cy="151.1" r=".46"/>
<circle cx="228.6" cy="151.1" r=".46"/>
<circle cx="179.1" cy="99.1" r=".46"/>
<circle cx="184.1" cy="99.1" r=".46"/>
<circle cx="184.1" cy="141" r=".46"/>
<circle cx="177.8" cy="151.1" r=".46"/>
<circle cx="240" cy="129.5" r=".46"/>
<circle cx="194.3" cy="78.7" r=".46"/>
<circle cx="175.3" cy="59.7" r=".46"/>
<circle cx="209.5" cy="71.1" r=".46"/>
<circle cx="214.6" cy="47" r=".46"/>
<circle cx="214.6" cy="129.5" r=".46"/>
<circle cx="228.6" cy="129.5" r=".46"/>
<circle cx="224.8" cy="129.5" r=".46"/>
<circle cx="184.1" cy="71.1" r=".46"/>
<circle cx="168.9" cy="71.1" r=".46"/>
<circle cx="149.9" cy="71.1" r=".46"/>
<circle cx="161.3" cy="71.1" r=".46"/>
<circle cx="161.3" cy="94" r=".46"/>
<circle cx="171.4" cy="94" r=".46"/>
</g>
<g font-size="2.8" fill="#840000">
<text x="178" y="190.9">Title:</text>
<text x="187.7" y="190.9">MPPT</text>
<text x="197.8" y="190.9">Charge</text>
<text x="210.5" y="190.9">Controller</text>
</g>
<g font-size="2.1" fill="#840000">
<text x="178" y="184">Sheet:</text>
<text x="178" y="186.7">File:</text>
<text x="184.1" y="186.7">MPPT Charge</text>
<text x="200.3" y="186.7">Controller.kicad_sch</text>
<text x="178" y="196.9">KiCad</text>
<text x="178" y="194.1">Size:</text>
<text x="184.7" y="194.1">A4</text>
<text x="185.7" y="196.9">E.D.A.</text>
<text x="193.3" y="196.9">8.0.0</text>
<text x="200" y="194.1">Date:</text>
<text x="263" y="194.3">Rev:</text>
<text x="263" y="196.9">Id:</text>
<text x="267.1" y="196.9">1/1</text>
<text x="269.4" y="194.3">0.2</text>
</g>
<g font-size="1.8" fill="#840000">
<text x="35" y="11.9">1</text>
<text x="85" y="11.9">2</text>
<text x="135" y="11.9">3</text>
<text x="185" y="11.9">4</text>
<text x="235" y="11.9">5</text>
<text x="285" y="11.9">6</text>
<text x="10.3" y="35.9">A</text>
<text x="285.3" y="35.9">A</text>
<text x="97.2" y="60.8">BQ24650</text>
<text x="10.3" y="85.9">B</text>
<text x="285.3" y="85.9">B</text>
<text x="10.3" y="135.9">C</text>
<text x="285.3" y="135.9">C</text>
<text x="10.3" y="185.9">D</text>
<text x="285.3" y="185.9">D</text>
<text x="35" y="199.9">1</text>
<text x="85" y="199.9">2</text>
<text x="135" y="199.9">3</text>
<text x="185" y="199.9">4</text>
<text x="235" y="199.9">5</text>
<text x="285" y="199.9">6</text>
</g>
<g font-size="1.8" fill="#006464">
<text x="273.1" y="16.6">TP1</text>
<text x="34.3" y="23.7">R14</text>
<text x="273.1" y="19.2">TestPoint</text>
<text x="25" y="28.8">+3.3V</text>
<text x="34.3" y="26.3">100k</text>
<text x="53.5" y="28.3">U3</text>
<text x="273.1" y="24.2">TP2</text>
<text x="273.1" y="26.8">TestPoint</text>
<text x="38.6" y="35.2">VCC</text>
<text x="46.6" y="32.7" transform="rotate(-90 46.6 32.7)">VIOUT</text>
<text x="48.8" y="35.2">GND</text>
<text x="49.1" y="33.5" transform="rotate(-90 49.1 33.5)">FILTER</text>
<text x="59" y="30.3">ACS712</text>
<text x="122.1" y="33.9">BAT54C</text>
<text x="124.4" y="31.3">D2</text>
<text x="273.1" y="31.9">TP3</text>
<text x="273.1" y="34.4">TestPoint</text>
<text x="41.5" y="41.4" transform="rotate(-90 41.5 41.4)">IP+</text>
<text x="51.7" y="41.4" transform="rotate(-90 51.7 41.4)">IP-</text>
<text x="55.1" y="40.2">GND</text>
<text x="217.5" y="37.9">Q2B</text>
<text x="219.8" y="41.5">J3</text>
<text x="273.1" y="39.5">TP4</text>
<text x="26.7" y="42.8">J1</text>
<text x="73.6" y="43.5">D1</text>
<text x="273.1" y="42">TestPoint</text>
<text x="273.1" y="47.1">TP5</text>
<text x="42.9" y="50.9">499k</text>
<text x="43.2" y="49.1">R12</text>
<text x="62.2" y="51.7">R5</text>
<text x="70.5" y="49.9">PDS1040</text>
<text x="142.2" y="49.9">Q1A</text>
<text x="158.8" y="52.9">C6</text>
<text x="177.8" y="49.1">R11</text>
<text x="177.8" y="51.7">100k</text>
<text x="197" y="53.7">U4</text>
<text x="273.1" y="49.6">TestPoint</text>
<text x="32.3" y="54.2">GND</text>
<text x="43.2" y="59.3">68k</text>
<text x="43.2" y="56.7">R13</text>
<text x="62.2" y="54.2">2</text>
<text x="62.2" y="58">C1</text>
<text x="100.2" y="55.5">U1</text>
<text x="135.9" y="56.7">R6</text>
<text x="135.9" y="59.3">10</text>
<text x="158.8" y="55.5">10uF</text>
<text x="168.5" y="54.2">+3.3V</text>
<text x="190.1" y="58.1" transform="rotate(-90 190.1 58.1)">VIOUT</text>
<text x="192.6" y="58.9" transform="rotate(-90 192.6 58.9)">FILTER</text>
<text x="197.2" y="55.7">ACS712</text>
<text x="273.1" y="54.7">TP6</text>
<text x="273.1" y="57.3">TestPoint</text>
<text x="38.6" y="65.6">GND</text>
<text x="62.2" y="60.6">2.2uF</text>
<text x="72.1" y="62.3">499k</text>
<text x="72.4" y="60.6">R3</text>
<text x="91.9" y="65.6">VREF</text>
<text x="106" y="65.6">REGN</text>
<text x="107.4" y="61.8">VCC</text>
<text x="125.4" y="63.9">C4</text>
<text x="135.9" y="64.4">C2</text>
<text x="153.7" y="65.6">L1</text>
<text x="154.2" y="61.8">GND</text>
<text x="162.5" y="65.6">RSR1</text>
<text x="182.1" y="60.6">VCC</text>
<text x="192.3" y="60.6">GND</text>
<text x="198.6" y="65.6">GND</text>
<text x="217.6" y="60.3">Q2A</text>
<text x="273.1" y="62.3">TP7</text>
<text x="273.1" y="64.9">TestPoint</text>
<text x="23.7" y="67.2">+3.3V</text>
<text x="32.7" y="69.4">U5</text>
<text x="32.7" y="72">MCP4018</text>
<text x="57.7" y="70.7">GND</text>
<text x="81.8" y="67.7">C3</text>
<text x="81.8" y="69.4">1uF</text>
<text x="106.6" y="69.4">BTST</text>
<text x="125.2" y="67.2">1uF</text>
<text x="135.9" y="66.9">1uF</text>
<text x="152.4" y="68.2">10uH</text>
<text x="162.9" y="68.2">0.02</text>
<text x="185" y="66.8" transform="rotate(-90 185 66.8)">IP+</text>
<text x="195.2" y="66.8" transform="rotate(-90 195.2 66.8)">IP-</text>
<text x="212.6" y="66.9">GND</text>
<text x="219.8" y="68.2">J2</text>
<text x="21.2" y="75.9" transform="rotate(-90 21.2 75.9)">C15</text>
<text x="23.5" y="75.9" transform="rotate(-90 23.5 75.9)">0.1uF</text>
<text x="31.3" y="78" transform="rotate(-90 31.3 78)">VDD</text>
<text x="38.8" y="77.1">A</text>
<text x="64" y="76.3">Q3</text>
<text x="91.9" y="73.3">MPPSET</text>
<text x="105.5" y="73.3">HIDRV</text>
<text x="108.4" y="77.1">PH</text>
<text x="120.5" y="75">0.1uF</text>
<text x="121.6" y="73.3">C5</text>
<text x="127.5" y="73.3">GND</text>
<text x="132.6" y="74.8">PWR GND</text>
<text x="164.3" y="77.1">C8</text>
<text x="175.3" y="76.8">C9</text>
<text x="196.6" y="76.3">499k</text>
<text x="196.9" y="74.5">R15</text>
<text x="273.1" y="72.5">TP8</text>
<text x="273.1" y="75">TestPoint</text>
<text x="25.9" y="82.1">SCL</text>
<text x="38.5" y="79.6">W</text>
<text x="58.9" y="81.9">2N7002</text>
<text x="91.9" y="79.6">TS</text>
<text x="105.1" y="82.1">LODRV</text>
<text x="143.5" y="78.3">Q1B</text>
<text x="163.6" y="80.1">10uF</text>
<text x="173.2" y="80.1">4.7uF</text>
<text x="196.9" y="82.1">R16</text>
<text x="212.6" y="79.6">GND</text>
<text x="273.1" y="80.1">TP9</text>
<text x="273.1" y="82.7">TestPoint</text>
<text x="25.9" y="84.7">SDA</text>
<text x="33.9" y="85.9" transform="rotate(-90 33.9 85.9)">VSS</text>
<text x="71.4" y="88.7">PWR GND</text>
<text x="91.9" y="86">TERM_EN</text>
<text x="107.2" y="86">GND</text>
<text x="107.3" y="89.8">SRP</text>
<text x="122.2" y="86">PWR GND</text>
<text x="166.9" y="86">GND</text>
<text x="177" y="86">GND</text>
<text x="196.9" y="84.7">150k</text>
<text x="273.1" y="87.7">TP10</text>
<text x="63.1" y="95.6">10k</text>
<text x="63.6" y="91.5">R7</text>
<text x="71.1" y="91.3">D3</text>
<text x="91.9" y="93.6">STAT1</text>
<text x="107.2" y="93.6">SRN</text>
<text x="147.8" y="93.6">GND</text>
<text x="162.1" y="92.6">C7</text>
<text x="165.6" y="92.6">0.1uF</text>
<text x="175.3" y="94.6">C10</text>
<text x="186.7" y="94.8">R2</text>
<text x="192.3" y="91">GND</text>
<text x="273.1" y="95.4">TP11</text>
<text x="273.1" y="90.3">TestPoint</text>
<text x="63.4" y="102">10k</text>
<text x="63.6" y="97.9">R8</text>
<text x="70.9" y="96.1">RED</text>
<text x="71.1" y="97.6">D4</text>
<text x="91.9" y="97.4">STAT2</text>
<text x="102.5" y="98.6" transform="rotate(-90 102.5 98.6)">Thermal_Pad</text>
<text x="107.6" y="97.4">VFB</text>
<text x="173.2" y="97.9">22pF</text>
<text x="186.7" y="97.4">499k</text>
<text x="273.1" y="97.9">TestPoint</text>
<text x="70.9" y="102.5">GREEN</text>
<text x="108.6" y="106.3">NT2</text>
<text x="108.6" y="103.7">NT1</text>
<text x="186.7" y="102.5">R1</text>
<text x="186.7" y="105">100k</text>
<text x="273.1" y="103">TP12</text>
<text x="273.1" y="105.5">TestPoint</text>
<text x="59.7" y="108.8">R9</text>
<text x="59.7" y="111.4">5.23k</text>
<text x="90.7" y="108.8">PWR GND</text>
<text x="108.6" y="108.8">NT3</text>
<text x="108.6" y="111.4">NT4</text>
<text x="179.6" y="112.6">PWR GND</text>
<text x="273.1" y="110.6">TP13</text>
<text x="273.1" y="113.1">TestPoint</text>
<text x="59.7" y="116.4">R10</text>
<text x="59.7" y="119">30.1k</text>
<text x="105.9" y="116.4">GND</text>
<text x="273.1" y="118.2">TP14</text>
<text x="52.6" y="125.3">PWR GND</text>
<text x="101.2" y="120.2">+3.3V</text>
<text x="218.5" y="125.3">L2</text>
<text x="237.1" y="122.8">+3.3V</text>
<text x="273.1" y="120.8">TestPoint</text>
<text x="216.9" y="127.9">4.7uH</text>
<text x="268.5" y="127.9">GND</text>
<text x="273.1" y="130.9">TP15</text>
<text x="91.9" y="136.8">D5</text>
<text x="99.9" y="133.4" transform="rotate(-90 99.9 133.4)">VBAT</text>
<text x="105" y="132.5" transform="rotate(-90 105 132.5)">3V3</text>
<text x="105.3" y="136.8">~{RESET}</text>
<text x="107.5" y="133.9" transform="rotate(-90 107.5 133.9)">VBUS</text>
<text x="189.9" y="136.8">AP63203WU</text>
<text x="194.2" y="134.2">U2</text>
<text x="218.4" y="136.8">C12</text>
<text x="232.4" y="136.8">C13</text>
<text x="243.8" y="136.8">C14</text>
<text x="273.1" y="133.5">TestPoint</text>
<text x="91.9" y="139.3">D6</text>
<text x="91.9" y="141.8">D9</text>
<text x="188.5" y="141.8">IN</text>
<text x="199.8" y="141.8">SW</text>
<text x="218.4" y="139.3">0.1uF</text>
<text x="232.4" y="139.3">22uF</text>
<text x="243.8" y="139.3">22uF</text>
<text x="91.9" y="144.4">D10</text>
<text x="91.9" y="146.9">D11</text>
<text x="91.9" y="149.5">D12</text>
<text x="108.6" y="144.4">EN</text>
<text x="171.7" y="148.2">C11</text>
<text x="188.5" y="146.9">EN</text>
<text x="196.4" y="148.1" transform="rotate(-90 196.4 148.1)">GND</text>
<text x="199" y="144.4">BST</text>
<text x="200.1" y="146.9">FB</text>
<text x="91.9" y="154.5">TXD0</text>
<text x="91.9" y="152">D13</text>
<text x="102.6" y="152">DAC2/A0</text>
<text x="102.6" y="154.5">DAC1/A1</text>
<text x="171.7" y="150.5">10uF</text>
<text x="91.9" y="159.6">SCK/IO5</text>
<text x="104.4" y="157.1">I34/A2</text>
<text x="104.4" y="159.6">I39/A3</text>
<text x="91.9" y="162.2">MOSI/IO18</text>
<text x="91.9" y="164.7">MISO/IO19</text>
<text x="103.1" y="162.2">IO36/A4</text>
<text x="104.3" y="164.7">IO4/A5</text>
<text x="175.8" y="163.4">GND</text>
<text x="91.9" y="169.8">RX/IO16</text>
<text x="91.9" y="172.3">TX/IO17</text>
<text x="91.9" y="177.4">SDA/IO23</text>
<text x="91.9" y="179.9">SCL/IO22</text>
<text x="102.5" y="186.2" transform="rotate(-90 102.5 186.2)">GND</text>
<text x="103.8" y="190.1">A1</text>
<text x="99.6" y="196.4">GND</text>
<text x="103.8" y="192.6">Adafruit_Feather_HUZZAH32_ESP32</text>
</g>
<g font-size="1.8" fill="#0f0f0f">
<text x="31.7" y="18.7">Solar</text>
<text x="37.9" y="18.7">Current</text>
<text x="257.8" y="20">VCC</text>
<text x="257.8" y="27.6">VREF</text>
<text x="257.8" y="35.2">MPPSET</text>
<text x="134.5" y="36.5">RGEN</text>
<text x="135.1" y="41.6">BTST</text>
<text x="34.3" y="45.4">Input</text>
<text x="59.7" y="45.4">VIN</text>
<text x="175.3" y="44.1">Battery</text>
<text x="183.1" y="44.1">Current</text>
<text x="257.8" y="42.8">TS</text>
<text x="42.7" y="53">Solar</text>
<text x="48.9" y="53">Voltage</text>
<text x="116.8" y="53">HIDRV</text>
<text x="257.8" y="50.5">VFB</text>
<text x="228" y="55.5">Load</text>
<text x="233.7" y="55.5">Enable</text>
<text x="257.8" y="58.1">STAT1</text>
<text x="80" y="64.4">VREF</text>
<text x="116.8" y="64.4">RGEN</text>
<text x="116.8" y="60.6">VCC</text>
<text x="116.8" y="68.2">BTST</text>
<text x="257.8" y="67">STAT2</text>
<text x="71.1" y="72">MPPSET</text>
<text x="115.6" y="75.9">PH</text>
<text x="257.8" y="75.9">RGEN</text>
<text x="17.8" y="80.9">SCL</text>
<text x="17.8" y="83.5">SDA</text>
<text x="52.1" y="78.4">~{Charge</text>
<text x="61.6" y="78.4">EN}</text>
<text x="116.8" y="80.9">LODRV</text>
<text x="202.5" y="78.4">Voltage</text>
<text x="257.8" y="83.5">BTST</text>
<text x="57.1" y="92.4">VREF</text>
<text x="78.2" y="92.4">STAT1</text>
<text x="257.8" y="91.1">HIDRV</text>
<text x="78.2" y="98.7">STAT2</text>
<text x="115.6" y="96.2">VFB</text>
<text x="257.8" y="98.7">LODRV</text>
<text x="257.8" y="106.3">PH</text>
<text x="71.1" y="112.7">TS</text>
<text x="257.8" y="114">~{Charge</text>
<text x="267.3" y="114">EN}</text>
<text x="74.9" y="135.5">STAT1</text>
<text x="257.8" y="135.5">Input</text>
<text x="74.9" y="143.2">SD_CS</text>
<text x="74.9" y="140.6">~{Charge</text>
<text x="74.9" y="138.1">STAT2</text>
<text x="84.4" y="140.6">EN}</text>
<text x="177.8" y="140.6">VIN</text>
<text x="74.9" y="145.7">Load</text>
<text x="80.6" y="145.7">Enable</text>
<text x="119.7" y="155.9">Battery</text>
<text x="121.5" y="150.8">Solar</text>
<text x="121.5" y="153.3">Solar</text>
<text x="127.6" y="150.8">Voltage</text>
<text x="127.6" y="155.9">Voltage</text>
<text x="127.7" y="153.3">Current</text>
<text x="119.8" y="158.4">Battery</text>
<text x="127.7" y="158.4">Current</text>
<text x="74.9" y="176.2">SDA</text>
<text x="74.9" y="178.7">SCL</text>
</g>
<g font-size="1.8" fill="#a90000">
<text x="45.5" y="26.1" transform="rotate(-90 45.5 26.1)">7</text>
<text x="48" y="26.1" transform="rotate(-90 48 26.1)">6</text>
<text x="211.8" y="29.9" transform="rotate(-90 211.8 29.9)">6</text>
<text x="214.4" y="29.9" transform="rotate(-90 214.4 29.9)">5</text>
<text x="36.1" y="34">8</text>
<text x="53.9" y="34">5</text>
<text x="220.3" y="32.8">4</text>
<text x="119.3" y="36.6">1</text>
<text x="125.5" y="40.1" transform="rotate(-90 125.5 40.1)">3</text>
<text x="130.7" y="36.6">2</text>
<text x="214.4" y="37.5" transform="rotate(-90 214.4 37.5)">3</text>
<text x="30.4" y="45.5">2</text>
<text x="40.4" y="43.9" transform="rotate(-90 40.4 43.9)">1</text>
<text x="50.5" y="43.9" transform="rotate(-90 50.5 43.9)">3</text>
<text x="217.1" y="46.7">1</text>
<text x="217.1" y="44.2">2</text>
<text x="30.4" y="48">1</text>
<text x="142.8" y="53.1">2</text>
<text x="149.6" y="50.2" transform="rotate(-90 149.6 50.2)">7</text>
<text x="152.1" y="50.2" transform="rotate(-90 152.1 50.2)">8</text>
<text x="189" y="51.5" transform="rotate(-90 189 51.5)">7</text>
<text x="191.5" y="51.5" transform="rotate(-90 191.5 51.5)">6</text>
<text x="211.8" y="52.8" transform="rotate(-90 211.8 52.8)">8</text>
<text x="214.4" y="52.8" transform="rotate(-90 214.4 52.8)">7</text>
<text x="149.6" y="57.9" transform="rotate(-90 149.6 57.9)">1</text>
<text x="179.6" y="59.4">8</text>
<text x="197.4" y="59.4">5</text>
<text x="220.3" y="55.6">2</text>
<text x="89.5" y="64.5">6</text>
<text x="111.7" y="64.5">12</text>
<text x="112.3" y="60.7">1</text>
<text x="214.4" y="60.4" transform="rotate(-90 214.4 60.4)">1</text>
<text x="111.7" y="68.3">16</text>
<text x="183.9" y="69.3" transform="rotate(-90 183.9 69.3)">1</text>
<text x="194.1" y="69.3" transform="rotate(-90 194.1 69.3)">3</text>
<text x="217.1" y="70.9">2</text>
<text x="30.2" y="73.1" transform="rotate(-90 30.2 73.1)">1</text>
<text x="41.2" y="75.9">6</text>
<text x="69.6" y="75.6" transform="rotate(-90 69.6 75.6)">3</text>
<text x="89.5" y="72.1">2</text>
<text x="111.7" y="75.9">14</text>
<text x="111.7" y="72.1">15</text>
<text x="217.1" y="73.4">1</text>
<text x="23.4" y="81">3</text>
<text x="23.4" y="83.6">4</text>
<text x="41.2" y="78.5">5</text>
<text x="62.8" y="78.5">1</text>
<text x="69.6" y="83.3" transform="rotate(-90 69.6 83.3)">2</text>
<text x="89.5" y="78.5">4</text>
<text x="111.7" y="81">13</text>
<text x="142.8" y="81">4</text>
<text x="149.6" y="78.2" transform="rotate(-90 149.6 78.2)">5</text>
<text x="152.1" y="78.2" transform="rotate(-90 152.1 78.2)">6</text>
<text x="32.8" y="88.3" transform="rotate(-90 32.8 88.3)">2</text>
<text x="89.5" y="84.8">7</text>
<text x="111.7" y="88.6">10</text>
<text x="111.7" y="84.8">11</text>
<text x="149.6" y="85.8" transform="rotate(-90 149.6 85.8)">3</text>
<text x="89.5" y="92.5">3</text>
<text x="112.3" y="92.5">9</text>
<text x="89.5" y="96.3">5</text>
<text x="101.3" y="101.6" transform="rotate(-90 101.3 101.6)">17</text>
<text x="112.3" y="96.3">8</text>
<text x="98.8" y="128.3" transform="rotate(-90 98.8 128.3)">28</text>
<text x="103.9" y="127.7" transform="rotate(-90 103.9 127.7)">2</text>
<text x="106.4" y="128.3" transform="rotate(-90 106.4 128.3)">26</text>
<text x="88.9" y="135.6">19</text>
<text x="112.3" y="135.6">1</text>
<text x="88.9" y="138.2">20</text>
<text x="88.9" y="140.7">21</text>
<text x="88.9" y="143.3">22</text>
<text x="111.7" y="143.3">27</text>
<text x="186" y="140.7">3</text>
<text x="203.8" y="140.7">5</text>
<text x="203.8" y="143.3">6</text>
<text x="88.9" y="145.8">23</text>
<text x="88.9" y="148.3">24</text>
<text x="186" y="145.8">2</text>
<text x="203.8" y="145.8">1</text>
<text x="88.9" y="153.4">16</text>
<text x="88.9" y="150.9">25</text>
<text x="112.3" y="150.9">5</text>
<text x="112.3" y="153.4">6</text>
<text x="112.3" y="156">7</text>
<text x="195.3" y="150.6" transform="rotate(-90 195.3 150.6)">4</text>
<text x="88.9" y="158.5">11</text>
<text x="88.9" y="161">12</text>
<text x="112.3" y="158.5">8</text>
<text x="112.3" y="161">9</text>
<text x="88.9" y="163.6">13</text>
<text x="111.7" y="163.6">10</text>
<text x="88.9" y="168.7">14</text>
<text x="88.9" y="171.2">15</text>
<text x="88.9" y="176.3">17</text>
<text x="88.9" y="178.8">18</text>
<text x="101.3" y="188.7" transform="rotate(-90 101.3 188.7)">4</text>
</g>
<g font-size="1.8" fill="#0000c2">
<text x="25.8" y="46.1" transform="rotate(-90 25.8 46.1)">input</text>
<text x="223.5" y="46.8">12V</text>
<text x="228.2" y="46.8">Load</text>
<text x="23.7" y="51" transform="rotate(-90 23.7 51)">5V-28V</text>
<text x="25.8" y="52.2" transform="rotate(-90 25.8 52.2)">Solar</text>
<text x="223.2" y="73.8">12V</text>
<text x="227.8" y="73.8">Battery</text>
<text x="113.4" y="107.5">connected</text>
<text x="124.2" y="107.5">to</text>
<text x="127.3" y="107.5">GND</text>
<text x="112.9" y="109.6">through</text>
<text x="121.3" y="109.6">board</text>
<text x="127.9" y="109.6">vias</text>
<text x="53.5" y="117.5" transform="rotate(-90 53.5 117.5)">NTC</text>
<text x="55.5" y="120.7" transform="rotate(-90 55.5 120.7)">Thermistor</text>
</g>
<text font-size="1.8" fill="#009600" x="194.7" y="78.4">Battery</text>
</svg>
